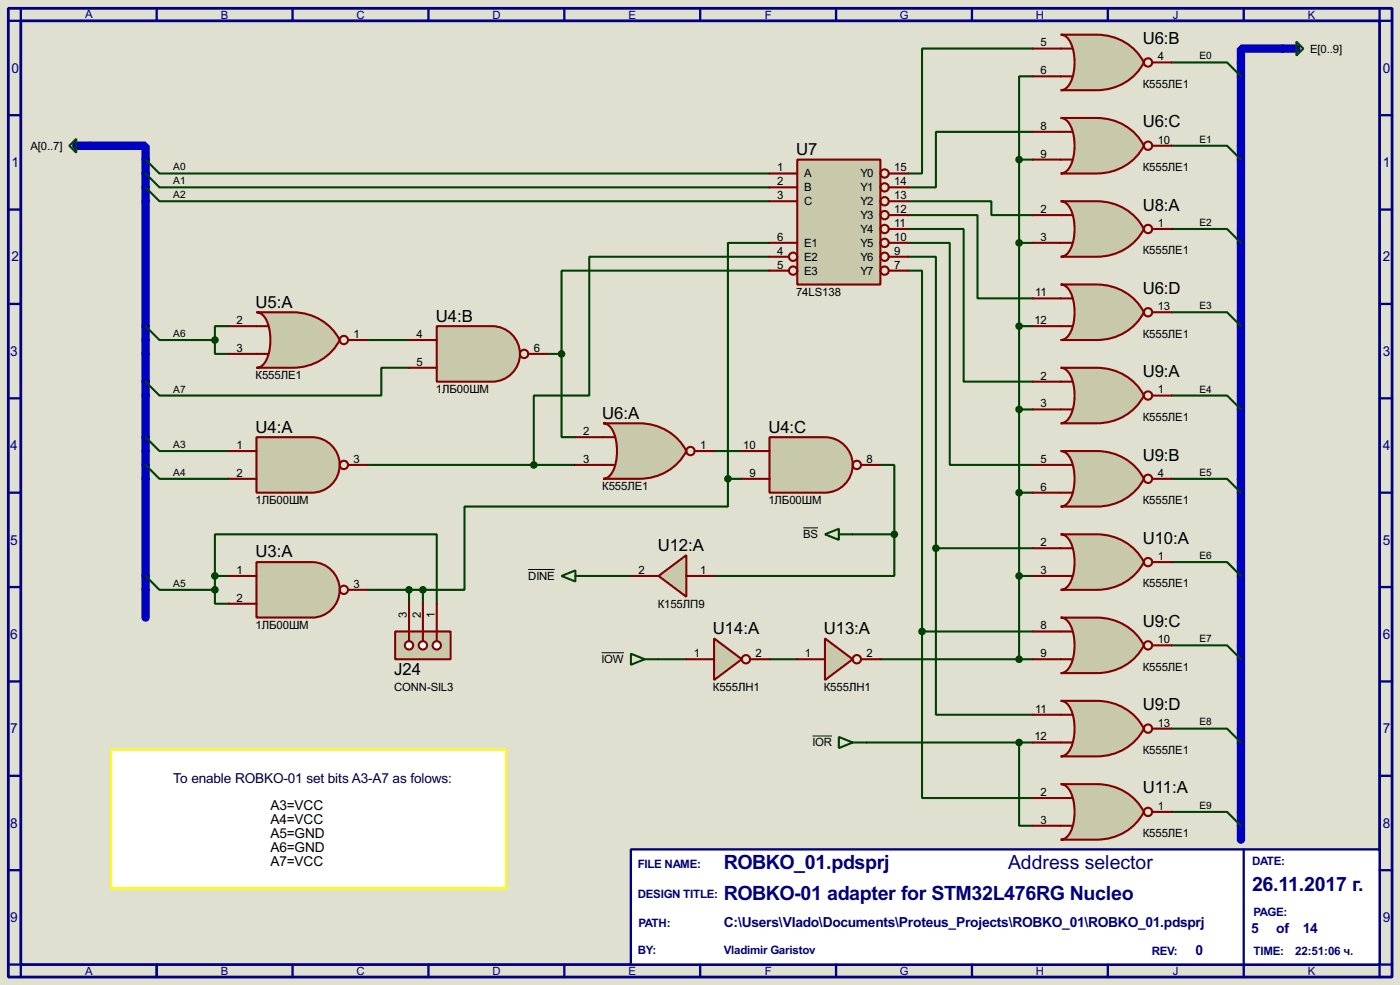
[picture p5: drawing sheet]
<svg xmlns="http://www.w3.org/2000/svg" width="256mm" height="180mm" viewBox="0 0 256 180" stroke-linecap="round" stroke-linejoin="round" font-family="sans-serif">
<path d="M0 0h256.5v180.3h-256.5z" fill="#e0e0d0"/>
<path d="M1.5 1.5h253.5v177.3h-253.5zM3.8 3.8h248.9v172.7h-248.9z" fill="none" stroke="#000080" stroke-width=".51"/>
<path d="M3.8 1.5v2.3h-2.3M28.7 1.5v2.3" fill="none" stroke="#000080" stroke-width=".42"/>
<path d="M115.6 155.4h137.1v21.1h-137.1z" fill="#fff" stroke="#000080" stroke-width=".42"/>
<g fill="none" stroke="#000080" stroke-width=".42">
<path d="M53.6 1.5v2.3M78.5 1.5v2.3M103.4 1.5v2.3M128.3 1.5v2.3M153.2 1.5v2.3M178.1 1.5v2.3M202.9 1.5v2.3M227.8 1.5v2.3M252.7 1.5v2.3h2.3M1.5 21.1h2.3M1.5 38.4h2.3M252.7 21.1h2.3"/>
<path d="M252.7 38.4h2.3M1.5 55.6h2.3M252.7 55.6h2.3M1.5 72.9h2.3M252.7 72.9h2.3M1.5 90.2h2.3M252.7 90.2h2.3M1.5 107.4h2.3M252.7 107.4h2.3M1.5 124.7h2.3M252.7 124.7h2.3M1.5 142h2.3"/>
<path d="M1.5 159.3h2.3M227.8 155.4v23.4M252.7 142h2.3M252.7 159.3h2.3M1.5 176.5h2.3v2.3M28.7 176.5v2.3M53.6 176.5v2.3M78.5 176.5v2.3M103.4 176.5v2.3M128.3 176.5v2.3M153.2 176.5v2.3M178.1 176.5v2.3"/>
<path d="M202.9 176.5v2.3M255 176.5h-2.3v2.3"/>
</g>
<path d="M234.9 8.9h-7.6v144.8M16.5 26.7h10.2v86.3" fill="none" stroke="#0000c0" stroke-width="1.5"/>
<g fill="none" stroke="#004000" stroke-width=".38">
<path d="M189.2 8.9h-20.3v22.8h-2.5M189.2 14h-2.5v15.2M214.6 11.4h10.2l2.5 2.6M26.7 31.7l2.5 2.6h111.8M26.7 34.3l2.5 2.5h111.8M26.7 29.2l2.5 2.5h111.8M166.4 36.8h15.2v2.6h7.6M166.4 39.4h12.7v15.2h10.1M186.7 29.2v91.4M186.7 29.2h2.5M189.2 24.1h-17.8v10.2h-5M214.6 26.7h10.2l2.5 2.5"/>
<path d="M26.7 59.7l2.5 2.5h10.2M41.9 59.7h-2.5v2.5M141 44.4h-7.7v43.2M141 47h-33.1v25.4h-10.1v12.7M141 49.5h-38.1v15.3M166.4 41.9h10.1v27.9h12.7M166.4 44.4h7.6v40.7h15.2M166.4 47h5v53.3M166.4 49.5h2.5v66.1M186.7 59.7h2.5M186.7 44.4h2.5M214.6 41.9h10.2l2.5 2.5"/>
<path d="M214.6 57.1h10.2l2.5 2.6M39.4 62.2v2.6h2.5M67.3 62.2h7.6M74.9 67.3h-5.1v5.1h-40.6l-2.5-2.6M100.3 64.8h2.6M102.9 64.8v15.2h2.5M186.7 74.9h2.5M214.6 72.4h10.2l2.5 2.5M26.7 80l2.5 2.5h12.7M26.7 85.1l2.5 2.5h12.7M67.3 85.1h38.1M130.8 82.5h5.1"/>
<path d="M133.3 87.6v5.1h-48.2v15.2h-7.6M133.3 87.6h2.6M156.2 97.8h7.6M161.3 85.1h2.5v12.7M163.8 97.8v7.6h-33M186.7 90.2h2.5M214.6 87.6h10.2l2.5 2.6M26.7 105.4l2.5 2.5h10.2M39.4 107.9v2.6h2.5M39.4 105.4v-7.6h40.6v12.7M39.4 105.4v2.5M39.4 105.4h2.5"/>
<path d="M67.3 107.9h10.2M74.9 107.9v2.6M77.5 107.9v2.6M107.9 105.4h7.7M168.9 115.6v30.4h20.3M168.9 115.6h20.3M171.4 100.3v30.5h17.8M171.4 100.3h17.8M186.7 105.4h2.5M214.6 102.9h10.2l2.5 2.5M214.6 118.1h10.2l2.5 2.5M120.6 120.6h5.1"/>
<path d="M141 120.6h5M158.7 135.9h30.5M161.3 120.6h27.9M186.7 135.9v15.2h2.5M214.6 133.3h10.2l2.5 2.6M214.6 148.6h10.2l2.5 2.5"/>
</g>
<path d="M20.3 137.2h72.4v25.4h-72.4z" fill="#fff" stroke="#ff0" stroke-width=".38"/>
<path d="M14 26.7h2.5" fill="none" stroke="#0000c0" stroke-width="1.5"/>
<path d="M12.7 26.7l1.3-1.3v2.5z" fill="none" stroke="#004000" stroke-width=".38"/>
<path d="M47 102.9h10.1a5.1 5.1 0 0 1 5.1 5 5.1 5.1 0 0 1-5.1 5.1h-10.1z" fill-rule="evenodd" fill="#c8c8aa" stroke="#800000" stroke-width=".38"/>
<g fill="none" stroke="#800000" stroke-width=".38">
<path d="M41.9 105.4h5.1M41.9 110.5h5.1M63.8 107.9h3.5"/>
<circle cx="63" cy="108" r=".76"/>
</g>
<g fill="#004000" stroke="#004000" stroke-width=".38">
<circle cx="39.4" cy="107.9" r=".51"/>
<circle cx="39.4" cy="105.4" r=".51"/>
</g>
<path d="M47 80h10.1a5.1 5.1 0 0 1 5.1 5.1 5.1 5.1 0 0 1-5.1 5.1h-10.1z" fill-rule="evenodd" fill="#c8c8aa" stroke="#800000" stroke-width=".38"/>
<g fill="none" stroke="#800000" stroke-width=".38">
<path d="M41.9 82.5h5.1M41.9 87.6h5.1M63.8 85.1h3.5"/>
<circle cx="63" cy="85.1" r=".76"/>
</g>
<path d="M72.4 115.6h10.1v5h-10.1z" fill="#c8c8aa" stroke="#800000" stroke-width=".38"/>
<path d="M80 115.6v1.7" fill="none" stroke="#800000" stroke-width=".38"/>
<circle cx="80" cy="118.1" r=".76" fill="#feffff" stroke="#800000" stroke-width=".38"/>
<path d="M77.5 115.6v1.7" fill="none" stroke="#800000" stroke-width=".38"/>
<circle cx="77.5" cy="118.1" r=".76" fill="#feffff" stroke="#800000" stroke-width=".38"/>
<path d="M74.9 115.6v1.7" fill="none" stroke="#800000" stroke-width=".38"/>
<circle cx="74.9" cy="118.1" r=".76" fill="#feffff" stroke="#800000" stroke-width=".38"/>
<path d="M74.9 110.5v5.1M77.5 110.5v5.1M80 110.5v5.1" fill="none" stroke="#800000" stroke-width=".38"/>
<circle cx="74.9" cy="107.9" r=".51" fill="#004000" stroke="#004000" stroke-width=".38"/>
<path d="M47 57.1h6.6a9.5 9.5 0 0 1 8.6 5.1 9.5 9.5 0 0 1-8.6 5.1h-6.6a2.2 2.2 0 0 0 1.8-1.5 9.2 9.2 0 0 0-.3-7.8l-1-.7z" fill-rule="evenodd" fill="#c8c8aa" stroke="#800000" stroke-width=".38"/>
<g fill="none" stroke="#800000" stroke-width=".38">
<path d="M41.9 59.7h7.1M41.9 64.8h7.1M63.8 62.2h3.5"/>
<circle cx="63" cy="62.2" r=".76"/>
</g>
<circle cx="39.4" cy="62.2" r=".51" fill="#004000" stroke="#004000" stroke-width=".38"/>
<path d="M80 59.7h10.2a5.1 5.1 0 0 1 5 5.1 5.1 5.1 0 0 1-5 5h-10.2z" fill-rule="evenodd" fill="#c8c8aa" stroke="#800000" stroke-width=".38"/>
<g fill="none" stroke="#800000" stroke-width=".38">
<path d="M74.9 62.2h5.1M74.9 67.3h5.1M96.8 64.8h3.5"/>
<circle cx="96" cy="64.8" r=".76"/>
</g>
<path d="M110.5 77.5h6.6a9.5 9.5 0 0 1 8.6 5 9.5 9.5 0 0 1-8.6 5.1h-6.6a2.2 2.2 0 0 0 1.8-1.5 9.2 9.2 0 0 0-.3-7.8l-1-.7z" fill-rule="evenodd" fill="#c8c8aa" stroke="#800000" stroke-width=".38"/>
<g fill="none" stroke="#800000" stroke-width=".38">
<path d="M105.4 85.1h7.1M105.4 80h7.1M127.3 82.5h3.5"/>
<circle cx="126.5" cy="82.6" r=".76"/>
</g>
<path d="M141 80h10.1a5.1 5.1 0 0 1 5.1 5.1 5.1 5.1 0 0 1-5.1 5.1h-10.1z" fill-rule="evenodd" fill="#c8c8aa" stroke="#800000" stroke-width=".38"/>
<g fill="none" stroke="#800000" stroke-width=".38">
<path d="M135.9 82.5h5.1M135.9 87.6h5.1M157.7 85.1h3.6"/>
<circle cx="157" cy="85.1" r=".76"/>
</g>
<circle cx="77.5" cy="107.9" r=".51" fill="#004000" stroke="#004000" stroke-width=".38"/>
<path d="M146 29.2h15.3v22.9h-15.3z" fill="#c8c8aa" stroke="#800000" stroke-width=".38"/>
<g fill="none" stroke="#800000" stroke-width=".38">
<path d="M141 31.7h5M141 34.3h5M141 36.8h5M162.8 31.7h3.6M162.8 34.3h3.6M162.8 36.8h3.6M162.8 39.4h3.6M141 44.4h5M141 47h3.5M141 49.5h3.5M162.8 44.4h3.6M162.8 47h3.6"/>
<path d="M162.8 49.5h3.6M162.8 41.9h3.6"/>
<circle cx="162.1" cy="31.8" r=".76"/>
<circle cx="162.1" cy="34.3" r=".76"/>
<circle cx="162.1" cy="36.8" r=".76"/>
<circle cx="162.1" cy="39.4" r=".76"/>
<circle cx="145.3" cy="47" r=".76"/>
<circle cx="145.3" cy="49.5" r=".76"/>
<circle cx="162.1" cy="44.5" r=".76"/>
<circle cx="162.1" cy="47" r=".76"/>
<circle cx="162.1" cy="49.5" r=".76"/>
<circle cx="162.1" cy="41.9" r=".76"/>
</g>
<g fill="#004000" stroke="#004000" stroke-width=".38">
<circle cx="133.3" cy="87.6" r=".51"/>
<circle cx="97.8" cy="85.1" r=".51"/>
<circle cx="102.9" cy="64.8" r=".51"/>
</g>
<path d="M194.3 6.3h6.6a9.5 9.5 0 0 1 8.6 5.1 9.5 9.5 0 0 1-8.6 5.1h-6.6a2.2 2.2 0 0 0 1.9-1.5 9.2 9.2 0 0 0-.4-7.8l-.9-.7z" fill-rule="evenodd" fill="#c8c8aa" stroke="#800000" stroke-width=".38"/>
<g fill="none" stroke="#800000" stroke-width=".38">
<path d="M189.2 14h7.1M189.2 8.9h7.1M211.1 11.4h3.5"/>
<circle cx="210.3" cy="11.4" r=".76"/>
</g>
<path d="M194.3 21.6h6.6a9.5 9.5 0 0 1 8.6 5.1 9.5 9.5 0 0 1-8.6 5h-6.6a2.2 2.2 0 0 0 1.9-1.4 9.2 9.2 0 0 0-.4-7.8l-.9-.8z" fill-rule="evenodd" fill="#c8c8aa" stroke="#800000" stroke-width=".38"/>
<g fill="none" stroke="#800000" stroke-width=".38">
<path d="M189.2 29.2h7.1M189.2 24.1h7.1M211.1 26.7h3.5"/>
<circle cx="210.3" cy="26.7" r=".76"/>
</g>
<path d="M194.3 36.8h6.6a9.5 9.5 0 0 1 8.6 5.1 9.5 9.5 0 0 1-8.6 5.1h-6.6a2.2 2.2 0 0 0 1.9-1.5 9.2 9.2 0 0 0-.4-7.8l-.9-.8z" fill-rule="evenodd" fill="#c8c8aa" stroke="#800000" stroke-width=".38"/>
<g fill="none" stroke="#800000" stroke-width=".38">
<path d="M189.2 39.4h7.1M189.2 44.4h7.1M211.1 41.9h3.5"/>
<circle cx="210.3" cy="41.9" r=".76"/>
</g>
<path d="M194.3 52.1h6.6a9.5 9.5 0 0 1 8.6 5 9.5 9.5 0 0 1-8.6 5.1h-6.6a2.2 2.2 0 0 0 1.9-1.5 9.2 9.2 0 0 0-.4-7.8l-.9-.7z" fill-rule="evenodd" fill="#c8c8aa" stroke="#800000" stroke-width=".38"/>
<g fill="none" stroke="#800000" stroke-width=".38">
<path d="M189.2 59.7h7.1M189.2 54.6h7.1M211.1 57.1h3.5"/>
<circle cx="210.3" cy="57.2" r=".76"/>
</g>
<path d="M194.3 67.3h6.6a9.5 9.5 0 0 1 8.6 5.1 9.5 9.5 0 0 1-8.6 5.1h-6.6a2.2 2.2 0 0 0 1.9-1.5 9.2 9.2 0 0 0-.4-7.8l-.9-.8z" fill-rule="evenodd" fill="#c8c8aa" stroke="#800000" stroke-width=".38"/>
<g fill="none" stroke="#800000" stroke-width=".38">
<path d="M189.2 74.9h7.1M189.2 69.8h7.1M211.1 72.4h3.5"/>
<circle cx="210.3" cy="72.4" r=".76"/>
</g>
<path d="M194.3 82.5h6.6a9.5 9.5 0 0 1 8.6 5.1 9.5 9.5 0 0 1-8.6 5.1h-6.6a2.2 2.2 0 0 0 1.9-1.5 9.2 9.2 0 0 0-.4-7.8l-.9-.7z" fill-rule="evenodd" fill="#c8c8aa" stroke="#800000" stroke-width=".38"/>
<g fill="none" stroke="#800000" stroke-width=".38">
<path d="M189.2 90.2h7.1M189.2 85.1h7.1M211.1 87.6h3.5"/>
<circle cx="210.3" cy="87.6" r=".76"/>
</g>
<path d="M194.3 97.8h6.6a9.5 9.5 0 0 1 8.6 5.1 9.5 9.5 0 0 1-8.6 5h-6.6a2.2 2.2 0 0 0 1.9-1.4 9.2 9.2 0 0 0-.4-7.8l-.9-.8z" fill-rule="evenodd" fill="#c8c8aa" stroke="#800000" stroke-width=".38"/>
<g fill="none" stroke="#800000" stroke-width=".38">
<path d="M189.2 105.4h7.1M189.2 100.3h7.1M211.1 102.9h3.5"/>
<circle cx="210.3" cy="102.9" r=".76"/>
</g>
<path d="M194.3 113h6.6a9.5 9.5 0 0 1 8.6 5.1 9.5 9.5 0 0 1-8.6 5.1h-6.6a2.2 2.2 0 0 0 1.9-1.5 9.2 9.2 0 0 0-.4-7.8l-.9-.8z" fill-rule="evenodd" fill="#c8c8aa" stroke="#800000" stroke-width=".38"/>
<g fill="none" stroke="#800000" stroke-width=".38">
<path d="M189.2 115.6h7.1M211.1 118.1h3.5M189.2 120.6h7.1"/>
<circle cx="210.3" cy="118.1" r=".76"/>
</g>
<path d="M194.3 128.3h6.6a9.5 9.5 0 0 1 8.6 5 9.5 9.5 0 0 1-8.6 5.1h-6.6a2.2 2.2 0 0 0 1.9-1.5 9.2 9.2 0 0 0-.4-7.8l-.9-.7z" fill-rule="evenodd" fill="#c8c8aa" stroke="#800000" stroke-width=".38"/>
<g fill="none" stroke="#800000" stroke-width=".38">
<path d="M189.2 135.9h7.1M189.2 130.8h7.1M211.1 133.3h3.5"/>
<circle cx="210.3" cy="133.4" r=".76"/>
</g>
<path d="M194.3 143.5h6.6a9.5 9.5 0 0 1 8.6 5.1 9.5 9.5 0 0 1-8.6 5.1h-6.6a2.2 2.2 0 0 0 1.9-1.5 9.2 9.2 0 0 0-.4-7.8l-.9-.8z" fill-rule="evenodd" fill="#c8c8aa" stroke="#800000" stroke-width=".38"/>
<g fill="none" stroke="#800000" stroke-width=".38">
<path d="M189.2 151.1h7.1M189.2 146h7.1M211.1 148.6h3.5"/>
<circle cx="210.3" cy="148.6" r=".76"/>
</g>
<g fill="#004000" stroke="#004000" stroke-width=".38">
<circle cx="171.4" cy="100.3" r=".51"/>
<circle cx="168.9" cy="115.6" r=".51"/>
<circle cx="186.7" cy="105.4" r=".51"/>
<circle cx="186.7" cy="90.2" r=".51"/>
<circle cx="186.7" cy="74.9" r=".51"/>
<circle cx="186.7" cy="59.7" r=".51"/>
<circle cx="186.7" cy="44.4" r=".51"/>
<circle cx="186.7" cy="29.2" r=".51"/>
<circle cx="186.7" cy="135.9" r=".51"/>
<circle cx="186.7" cy="120.6" r=".51"/>
</g>
<path d="M120.6 105.4l5.1-3.8v7.6z" fill="#c8c8aa" stroke="#800000" stroke-width=".38"/>
<path d="M115.6 105.4h5M125.7 105.4h5.1" fill="none" stroke="#800000" stroke-width=".38"/>
<path d="M151.1 97.8l2.6-1v2zM153.7 97.8h2.5M102.9 105.4l2.5-1v2zM105.4 105.4h2.5" fill="none" stroke="#004000" stroke-width=".38"/>
<path d="M147.2 96.6h2.7M96.8 104.2h4.8" fill="none" stroke="#000" stroke-width=".18"/>
<circle cx="163.8" cy="97.8" r=".51" fill="#004000" stroke="#004000" stroke-width=".38"/>
<path d="M151.1 116.8l5.1 3.8-5.1 3.9z" fill="#c8c8aa" stroke="#800000" stroke-width=".38"/>
<g fill="none" stroke="#800000" stroke-width=".38">
<path d="M146 120.6h5.1M157.7 120.6h3.6"/>
<circle cx="157" cy="120.7" r=".76"/>
</g>
<path d="M130.8 116.8l5.1 3.8-5.1 3.9z" fill="#c8c8aa" stroke="#800000" stroke-width=".38"/>
<g fill="none" stroke="#800000" stroke-width=".38">
<path d="M125.7 120.6h5.1M137.4 120.6h3.6"/>
<circle cx="136.7" cy="120.7" r=".76"/>
</g>
<path d="M237.5 7.6l1.3 1.3-1.3 1.3zM115.6 119.6l2.5 1-2.5 1.1zM118.1 120.6h2.5M153.7 134.9l2.5 1-2.5 1zM156.2 135.9h2.5" fill="none" stroke="#004000" stroke-width=".38"/>
<path d="M110.2 119.5h4.1M148.8 134.7h3.6" fill="none" stroke="#000" stroke-width=".18"/>
<path d="M234.9 8.9h2.6" fill="none" stroke="#0000c0" stroke-width="1.5"/>
<g font-size="4" fill="#000080">
<text x="132.6" y="159">ROBKO_01.pdsprj</text>
<text x="184.7" y="159">Address selector</text>
<text x="132.6" y="164.8">ROBKO-01 adapter for STM32L476RG Nucleo</text>
<text x="229.4" y="163.1">26.11.2017 г.</text>
</g>
<g font-size="3.4">
<text x="209.3" y="8.1">U6:B</text>
<text x="209.3" y="23.3">U6:C</text>
<text x="145.8" y="28.4">U7</text>
<text x="209.3" y="38.6">U8:A</text>
<text x="209.3" y="53.8">U6:D</text>
<text x="46.8" y="56.3">U5:A</text>
<text x="79.8" y="58.9">U4:B</text>
<text x="209.3" y="69">U9:A</text>
<text x="110.3" y="76.7">U6:A</text>
<text x="46.8" y="79.2">U4:A</text>
<text x="140.8" y="79.2">U4:C</text>
<text x="209.3" y="84.3">U9:B</text>
<text x="120.5" y="100.8">U12:A</text>
<text x="209.3" y="99.5">U10:A</text>
<text x="46.8" y="102">U3:A</text>
<text x="130.6" y="116">U14:A</text>
<text x="150.9" y="116">U13:A</text>
<text x="209.3" y="114.7">U9:C</text>
<text x="72.2" y="123.6">J24</text>
<text x="209.3" y="130">U9:D</text>
<text x="209.3" y="145.2">U11:A</text>
</g>
<g font-size="2.8" fill="#000080">
<text x="2.1" y="13.3">0</text>
<text x="253.3" y="13.3">0</text>
<text x="2.1" y="30.6">1</text>
<text x="253.3" y="30.6">1</text>
<text x="2.1" y="47.8">2</text>
<text x="253.3" y="47.8">2</text>
<text x="1.9" y="65.1">3</text>
<text x="253.3" y="65.1">3</text>
<text x="1.9" y="82.4">4</text>
<text x="253.3" y="82.4">4</text>
<text x="1.9" y="99.7">5</text>
<text x="253.3" y="99.7">5</text>
<text x="1.9" y="116.9">6</text>
<text x="253.3" y="116.9">6</text>
<text x="1.9" y="134.2">7</text>
<text x="253.3" y="134.2">7</text>
<text x="1.9" y="151.5">8</text>
<text x="253.3" y="151.5">8</text>
<text x="1.9" y="168.7">9</text>
<text x="132.6" y="169.7">C:\Users\Vlado\Documents\Proteus_Projects\ROBKO_01\ROBKO_01.pdsprj</text>
<text x="229.2" y="170.7">5</text>
<text x="233.8" y="170.7">of</text>
<text x="238.7" y="170.7">14</text>
<text x="253.3" y="168.7">9</text>
<text x="219" y="174.8">0</text>
</g>
<text font-size="2.8" fill="#000040" x="31.7" y="143.2">To enable ROBKO-01 set bits A3-A7 as folows:</text>
<g font-size="2.8">
<text x="49.5" y="148.3">A3=VCC</text>
<text x="49.5" y="150.8">A4=VCC</text>
<text x="49.5" y="153.4">A5=GND</text>
<text x="49.5" y="155.9">A6=GND</text>
<text x="49.5" y="158.5">A7=VCC</text>
</g>
<g font-size="2.4" fill="#000080">
<text x="116.8" y="158.8">FILE NAME:</text>
<text x="229.4" y="158.3">DATE:</text>
<text x="116.8" y="164.3">DESIGN TITLE:</text>
<text x="229.6" y="167.7">PAGE:</text>
<text x="117" y="169.6">PATH:</text>
<text x="116.8" y="174.6">BY:</text>
<text x="132.6" y="174.6">Vladimir Garistov</text>
<text x="211" y="174.7">REV:</text>
<text x="229.6" y="174.7">TIME:</text>
<text x="237.3" y="174.7">22:51:06 ч.</text>
</g>
<g font-size="2.3" fill="#000080">
<text x="15.6" y="3.3">A</text>
<text x="40.5" y="3.5">B</text>
<text x="65.3" y="3.5">C</text>
<text x="90.2" y="3.5">D</text>
<text x="115.1" y="3.5">E</text>
<text x="140.1" y="3.5">F</text>
<text x="164.8" y="3.5">G</text>
<text x="189.8" y="3.5">H</text>
<text x="214.9" y="3.5">J</text>
<text x="239.6" y="3.5">K</text>
<text x="15.6" y="178.5">A</text>
<text x="40.5" y="178.5">B</text>
<text x="65.3" y="178.5">C</text>
<text x="90.2" y="178.5">D</text>
<text x="115.1" y="178.5">E</text>
<text x="140.1" y="178.5">F</text>
<text x="164.8" y="178.5">G</text>
<text x="189.8" y="178.5">H</text>
<text x="214.9" y="178.5">J</text>
<text x="239.6" y="178.5">K</text>
</g>
<g font-size="2.3">
<text x="190.6" y="8.5">5</text>
<text x="212.1" y="11">4</text>
<text x="240" y="9.6">E[0..9]</text>
<text x="190.6" y="13.6">6</text>
<text x="209.3" y="16.1">К555ЛЕ1</text>
<text x="190.6" y="23.7">8</text>
<text x="5.6" y="27.4">A[0..7]</text>
<text x="190.6" y="28.8">9</text>
<text x="212.1" y="26.3">10</text>
<text x="142.4" y="31.4">1</text>
<text x="142.4" y="33.9">2</text>
<text x="147.3" y="32.5">A</text>
<text x="147.3" y="35">B</text>
<text x="157.6" y="32.5">Y0</text>
<text x="157.6" y="35">Y1</text>
<text x="163.8" y="31.4">15</text>
<text x="163.8" y="33.9">14</text>
<text x="209.3" y="31.3">К555ЛЕ1</text>
<text x="142.4" y="36.4">3</text>
<text x="147.3" y="37.5">C</text>
<text x="157.6" y="37.5">Y2</text>
<text x="157.6" y="40.1">Y3</text>
<text x="163.8" y="36.4">13</text>
<text x="163.8" y="39">12</text>
<text x="163.8" y="41.5">11</text>
<text x="190.6" y="39">2</text>
<text x="212.1" y="41.5">1</text>
<text x="142.4" y="44.1">6</text>
<text x="142.4" y="46.6">4</text>
<text x="147.3" y="45.2">E1</text>
<text x="147.3" y="47.7">E2</text>
<text x="157.6" y="42.6">Y4</text>
<text x="157.6" y="45.2">Y5</text>
<text x="157.6" y="47.7">Y6</text>
<text x="163.8" y="44.1">10</text>
<text x="163.8" y="46.6">9</text>
<text x="190.6" y="44.1">3</text>
<text x="209.3" y="46.6">К555ЛЕ1</text>
<text x="142.4" y="49.1">5</text>
<text x="147.3" y="50.2">E3</text>
<text x="157.6" y="50.2">Y7</text>
<text x="163.8" y="49.1">7</text>
<text x="43.3" y="59.3">2</text>
<text x="145.8" y="54.2">74LS138</text>
<text x="189.5" y="59.3">12</text>
<text x="189.7" y="54.2">11</text>
<text x="212.1" y="56.8">13</text>
<text x="43.3" y="64.4">3</text>
<text x="64.8" y="61.8">1</text>
<text x="76.3" y="61.8">4</text>
<text x="97.8" y="64.4">6</text>
<text x="209.3" y="61.8">К555ЛЕ1</text>
<text x="46.8" y="69.4">К555ЛЕ1</text>
<text x="76.3" y="66.9">5</text>
<text x="79.8" y="72">1ЛБ00ШМ</text>
<text x="190.6" y="69.5">2</text>
<text x="190.6" y="74.5">3</text>
<text x="209.3" y="77">К555ЛЕ1</text>
<text x="212.1" y="72">1</text>
<text x="43.3" y="82.2">1</text>
<text x="106.8" y="79.6">2</text>
<text x="128.3" y="82.2">1</text>
<text x="136.1" y="82.2">10</text>
<text x="43.3" y="87.2">2</text>
<text x="64.8" y="84.7">3</text>
<text x="106.8" y="84.7">3</text>
<text x="110.3" y="89.7">К555ЛЕ1</text>
<text x="137.3" y="87.2">9</text>
<text x="158.7" y="84.7">8</text>
<text x="190.6" y="84.7">5</text>
<text x="190.6" y="89.8">6</text>
<text x="212.1" y="87.2">4</text>
<text x="46.8" y="92.2">1ЛБ00ШМ</text>
<text x="140.8" y="92.2">1ЛБ00ШМ</text>
<text x="209.3" y="92.2">К555ЛЕ1</text>
<text x="147.2" y="98.5">BS</text>
<text x="190.6" y="99.9">2</text>
<text x="43.3" y="105">1</text>
<text x="64.8" y="107.6">3</text>
<text x="96.8" y="106.1">DINE</text>
<text x="117" y="105">2</text>
<text x="128.3" y="105">1</text>
<text x="190.6" y="105">3</text>
<text x="209.3" y="107.5">К555ЛЕ1</text>
<text x="212.1" y="102.5">1</text>
<text x="43.3" y="110.1">2</text>
<text x="74.5" y="113" transform="rotate(-90 74.5 113)">3</text>
<text x="77.1" y="113" transform="rotate(-90 77.1 113)">2</text>
<text x="79.6" y="113" transform="rotate(-90 79.6 113)">1</text>
<text x="120.5" y="111.3">К155ЛП9</text>
<text x="46.8" y="115.1">1ЛБ00ШМ</text>
<text x="190.6" y="115.2">8</text>
<text x="212.1" y="117.7">10</text>
<text x="110.2" y="121.4">IOW</text>
<text x="127.1" y="120.3">1</text>
<text x="138.4" y="120.3">2</text>
<text x="147.4" y="120.3">1</text>
<text x="158.7" y="120.3">2</text>
<text x="190.6" y="120.3">9</text>
<text x="209.3" y="122.7">К555ЛЕ1</text>
<text x="72.2" y="126.5">CONN-SIL3</text>
<text x="130.6" y="126.5">К555ЛН1</text>
<text x="150.9" y="126.5">К555ЛН1</text>
<text x="189.7" y="130.4">11</text>
<text x="148.8" y="136.6">IOR</text>
<text x="189.5" y="135.5">12</text>
<text x="209.3" y="138">К555ЛЕ1</text>
<text x="212.1" y="133">13</text>
<text x="190.6" y="145.7">2</text>
<text x="212.1" y="148.2">1</text>
<text x="190.6" y="150.7">3</text>
<text x="209.3" y="153.2">К555ЛЕ1</text>
</g>
<g font-size="2.1">
<text x="219.7" y="10.9">E0</text>
<text x="219.7" y="26.1">E1</text>
<text x="31.7" y="33.7">A1</text>
<text x="31.7" y="31.2">A0</text>
<text x="31.7" y="36.3">A2</text>
<text x="219.7" y="41.4">E2</text>
<text x="219.7" y="56.6">E3</text>
<text x="31.7" y="61.7">A6</text>
<text x="31.7" y="71.8">A7</text>
<text x="219.7" y="71.8">E4</text>
<text x="31.7" y="82">A3</text>
<text x="31.7" y="87.1">A4</text>
<text x="219.7" y="87.1">E5</text>
<text x="31.7" y="107.4">A5</text>
<text x="219.7" y="102.3">E6</text>
<text x="219.7" y="117.5">E7</text>
<text x="219.7" y="132.8">E8</text>
<text x="219.7" y="148">E9</text>
</g>
</svg>
